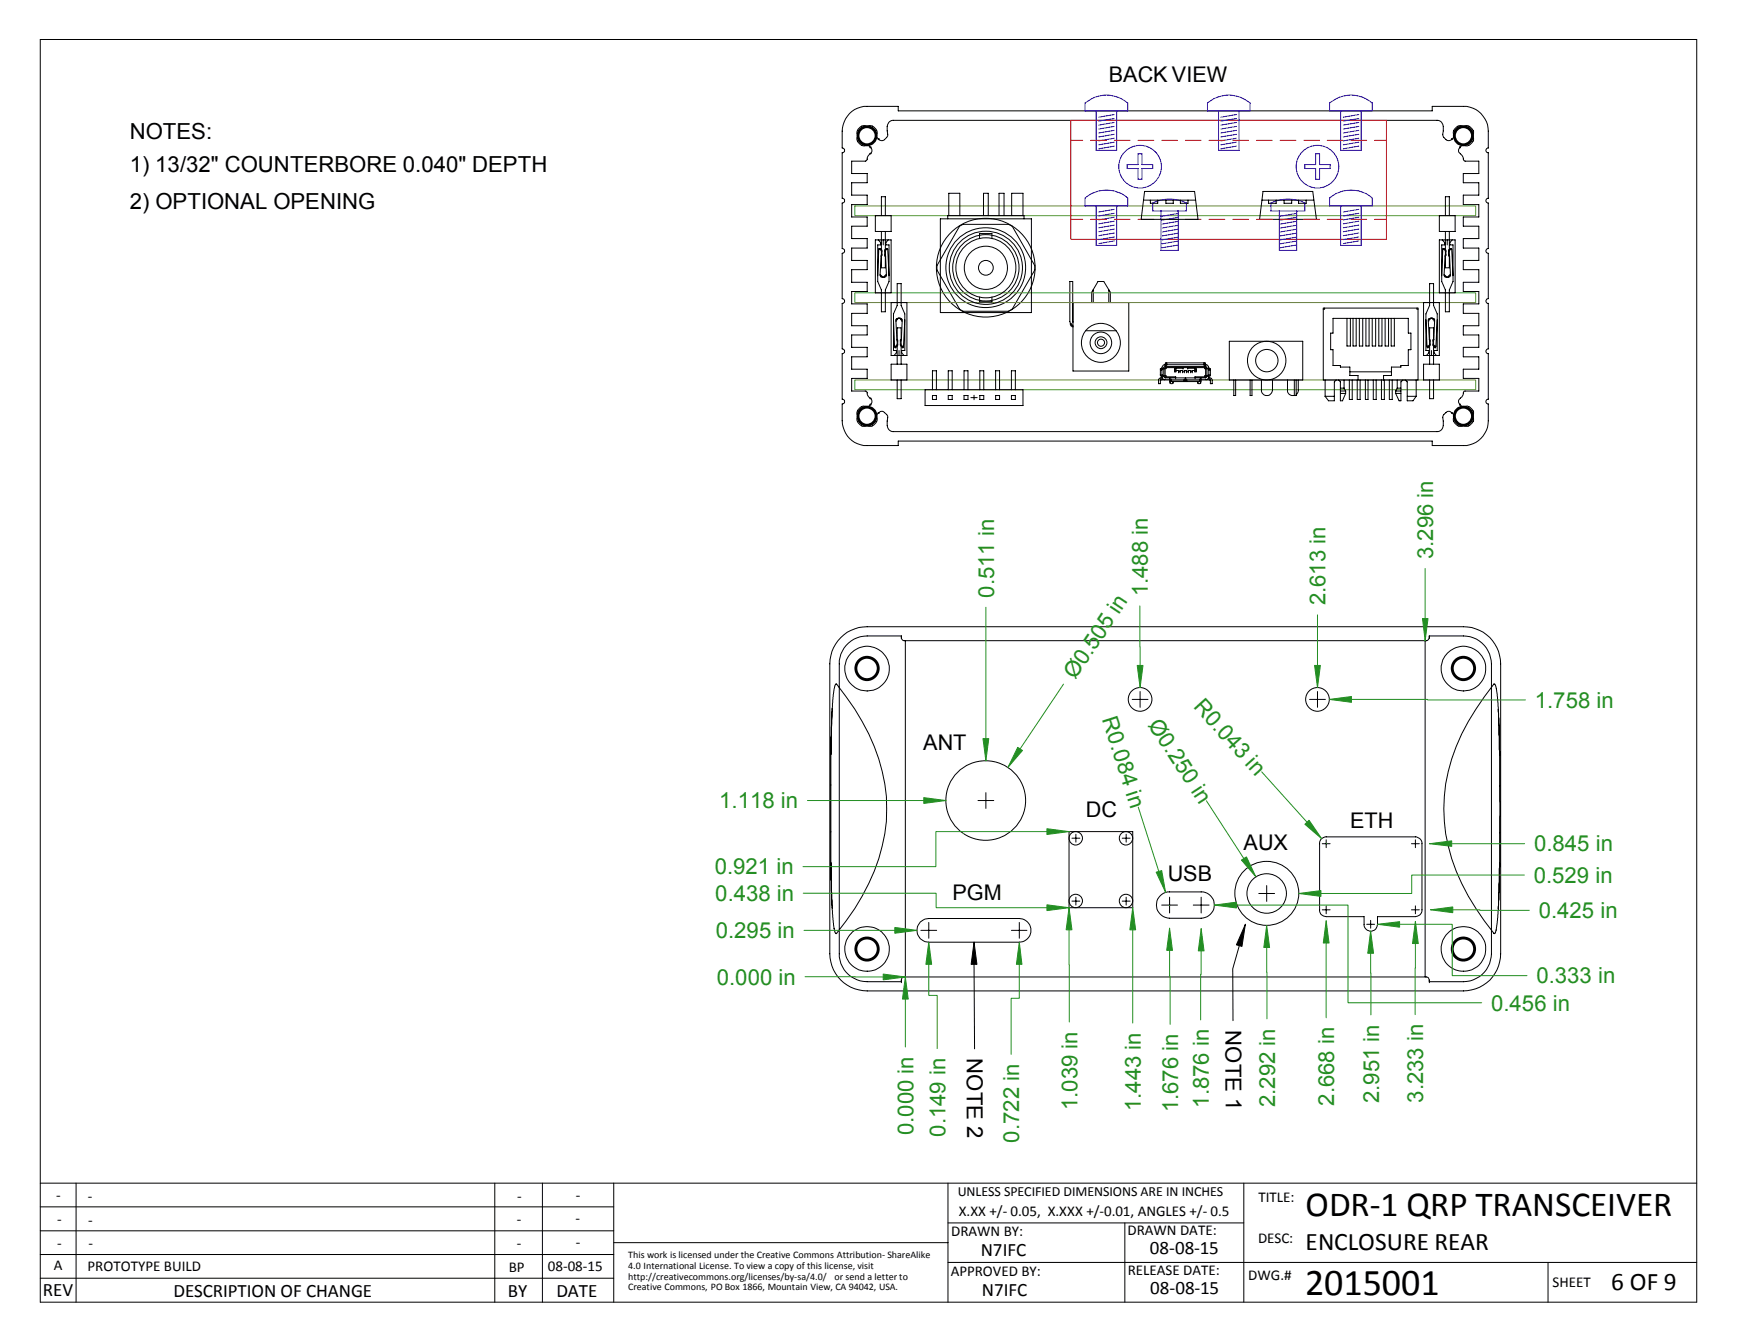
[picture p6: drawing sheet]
<svg xmlns="http://www.w3.org/2000/svg" width="279mm" height="216mm" viewBox="0 0 279 216" stroke-linecap="round" stroke-linejoin="round" font-family="sans-serif">
<g fill="none" stroke="#000" stroke-width=".16">
<path d="M6.5 6.3h266.4v203h-266.4zM136.7 18.2a3.9 3.9 0 0 1 2.8-1.1h5v.7h85.9v-.7h5a4 4 0 0 1 4 4v2.7a.38 .38 0 0 0-.4 .4 .38 .38 0 0 0 .4 .4v7.3a.38 .38 0 0 0-.4 .4 .38 .38 0 0 0 .4 .3v7.4a.38 .38 0 0 0-.4 .3 .38 .38 0 0 0 .4 .4v7.3a.38 .38 0 0 0-.4 .4 .38 .38 0 0 0 .4 .4v7.3a.38 .38 0 0 0-.4 .4 .38 .38 0 0 0 .4 .4v7.3a.38 .38 0 0 0-.4 .4 .38 .38 0 0 0 .4 .3v2.7a4 4 0 0 1-4 4h-5v-.7h-85.9v.7h-5a4 4 0 0 1-4-4v-2.7l.3-.2v-.3l-.3-.2v-7.3l.3-.3v-.3l-.3-.2v-7.3h.1l.2-.2v-.3l-.3-.3v-7.3l.3-.2v-.3l-.3-.2v-7.4l.3-.2v-.3l-.3-.2v-7.3l.3-.3v-.3l-.3-.2v-3.2a4.5 4.5 0 0 1 1.2-2.4zM140 24.7a1.49 1.49 0 0 0-.6 1.1l-.2 .1h-2.2v2h2.5v1.5h-2.5v2h2.5v1.5h-2.5v2h2.5v1.5h-2.5v2h2.5v1.5h-2.5v2h2.5v1.4h-2.5v2.1h2.5v1.5h-2.5v2h2.5v1.5h-2.5v2h2.5v1.4h-2.5v2h2.5v1.6h-2.5v2h2.5v1.4h-2.5v2.1h2.2a.5 .5 0 0 1 .3 .6l.5 .5M140 23.6h.1v.1M140 23.6v.1h.1M140.1 23.7l.2 .4-.2 .5M140.1 24.6l-.1 .1M140.8 34.7h2.5v2.5h-2.5zM140.8 38.6h2.5v8.5h-2.5zM141.3 22.3l-.4-.4a1.14 1.14 0 0 0-.2-1.3 1.14 1.14 0 0 0-1.3-.2 1.05 1.05 0 0 0-1.2 .2 1.05 1.05 0 0 0-.2 1.2 1.14 1.14 0 0 0 .2 1.3 1.14 1.14 0 0 0 1.3 .2l.5 .3M141.3 22.3h.1v.1M141.3 22.3v.1h.1"/>
<path d="M141.3 38.6l.3 .4v.4h-.4v5.9l.6 1.3v3.5h.6v-3.5l.6-1.3v-5.9h-.5v-.4l.4-.4M141.4 22.4l.3 .2a1.11 1.11 0 0 0 1-1.6v-.7a1.01 1.01 0 0 1 1-1h87.4a1 1 0 0 1 1.1 1v.7a1.13 1.13 0 0 0 .6 1.6h.3l.4-.2M141.5 40h.1M141.8 34.7v-3.1h.6v3.1M141.8 37.2v5.9h.6v-5.9M142.1 38.6v.8M142.7 40h.1M151.3 35.2h14.6v15h-14.6zM152.4 35.2v-.5h12.3v.5M152.6 34.7v-3.6h1.8v3.6M154.3 36.4l.6-.3h7.3l.6 .3 3.7 6.3v.7l-3.7 6.3-.6 .3h-7.3l-.6-.3-3.6-6.3v-.7zM157.6 38.3v-.8h2v.8"/>
<path d="M158.2 34.7v-3.6h.8v3.6M160.7 34.7v-3.6h.8v3.6M162.7 34.7v-3.6h1.8v3.6M183.9 32.2h8.4M184.1 30.8h8.1l.5 4.5h-9.1zM185 32.2v.5h1.2v-.5M187.5 32.2v.5h1.2v-.5M189.9 32.2v.5h1.2v-.5M203 32.2h8.3M203.2 30.8h8l.6 4.5h-9.2zM204 32.2v.5h1.3v-.5M206.5 32.2v.5h1.3v-.5"/>
<path d="M208.9 32.2v.5h1.2v-.5M231.5 34.7h2.6v2.5h-2.6zM231.5 38.6h2.6v8.5h-2.6zM232 38.6l.4 .4v.4h-.5v5.9l.6 1.3v3.5h.6v-3.5l.6-1.3v-5.9h-.5v-.4l.4-.4M232.2 40h.1M232.5 34.7v-3.1h.6v3.1M232.5 37.2v5.9h.6v-5.9M232.8 38.6v.8M233.4 40h.1M233.6 22.3l.3-.3v-.3a1.01 1.01 0 0 1 .2-1.1 1.01 1.01 0 0 1 1.1-.3l.3 .1a1.04 1.04 0 0 1 1.2 .2 1.04 1.04 0 0 1 .2 1.2 1.09 1.09 0 0 1-.2 1.2 1.09 1.09 0 0 1-1.2 .3h-.3l-.3 .3M233.6 22.3h-.1v.1M233.6 22.3v.1h-.1"/>
<path d="M234.8 23.7a.68 .68 0 0 0 .2 1.1l.3 .5a.57 .57 0 0 0 .4 .6h2.2v2h-2.5v1.5h2.5v2h-2.5v1.5h2.5v2h-2.5v1.5h2.5v2h-2.5v1.5h2.5v2h-2.5v1.4h2.5v2.1h-2.5v1.5h2.5v2h-2.5v1.5h2.5v2h-2.5v1.4h2.5v2h-2.5v1.6h2.5v2h-2.5v1.4h2.5v2.1h-2.2a.5 .5 0 0 0-.4 .6l-.1 .3a.75 .75 0 0 0-.4 1.2M234.9 23.6h-.1v.1M234.9 23.6v.1h-.1M141.4 40.1v-.1l.4 .1M141.4 40.1v-.1h.3v.2h.2v.9l-.2 .1M141.4 40.1l-.2 4.2M141.6 44.2v.3h.3v.1l.6-.1v-.3h.1M141.6 44.2v.1h.2v.2h.5v-.2h.3v-.1M141.7 41.2h.1M141.7 41.2l-.1 3M141.8 40.4h.1M141.8 40.9h.1"/>
<path d="M142.1 44.5v.1M142.3 40.9l.2 .3M142.5 41.2l.1 3M142.8 40.1v-.1h-.3v.2h-.2v.9l.2 .1M142.8 40.1l-.1-.1-.3 .1-.1 .3M142.8 40.1l.2 4.2M143.3 58.5h2.6v2.6h-2.6zM143.3 48.6h2.6v8.5h-2.6zM143.7 51.4l.2 4.2M143.8 57.1l.4-.4v-.4h-.5v-5.8l.6-1.4v-3.5h.6v3.5l.6 1.4v5.8h-.5v.4l.4 .4M143.9 55.6v.2M143.9 55.8h.1"/>
<path d="M144 55.8h.1M144.1 55.8h.1M144.1 51.6h.1v-.4h.3v-.1l.5 .1v.4h.1M144.1 51.6v-.2h.3v-.2h.5v.2h.2v.2M144.1 51.6l.2 3M144.3 54.6l.1 .1v.8h-.2v.3h-.3v-.2M144.3 54.6h.1M144.3 58.5v-5.8h.6v5.8M144.3 55.6h-.2v.2M144.3 55.3h.1M144.3 54.8h.1M144.6 51.1v.1"/>
<path d="M144.6 56.3v.8M144.8 55.3h.1v.3h.2v.2M145 54.6l-.2 .1v.8h.2v.3h.3v-.2M145 54.6l-.2 .2M145.1 55.8h.1M145.1 51.6l-.1 3M145.2 55.8h.1M145.3 55.8h.1M145.3 55.6v.2M145.5 51.4l-.2 4.2M157.6 47.8v.7h2v-.7M172.2 52v.2h.3v.2"/>
<path d="M172.2 52h.1v.4h.3M172.5 52.4h.1M172.6 51.7h.1M172.6 51.7v-6.4h-.5v6.4l.1 .3M172.6 52.4h.1M172.6 48.6h9v11h-9zM174.6 53.2h5M175.6 48.6v-1.6l1-1.7h.9l1.1 1.7v1.6M175.9 46.6v2M178.4 46.6v2M186.6 59.5h.3M186.7 59.3l-.1 .1"/>
<path d="M186.9 59.1h.1M186.9 59.3h.1M186.9 59.1v1.4M187 59.3l-.1 .1M187.4 58.6h.1M187.4 58.6l-.3 .2-.2 .3M187.4 58.6h6.6M187.5 58.6h.1M187.5 58.9l-.3 .2v1.4l.2 .2h6.6l.1-.2v-1.4l-.2-.2M187.5 58.4v-.1h6.3l.1 .1M187.5 58.9h6.4M187.5 58.6v.1"/>
<path d="M187.6 59.1v.2h-1v1.1h1v.2M187.7 58.6h.1M187.7 58.3v.3M187.7 58.4h-.2v.5M188.9 59.4h.1M188.9 59.6h.1M188.9 59.4h.2M188.9 59.6h.2M189.1 59.2v.6h-.2v-.6h1.4M189.1 59.6h.5M189.6 59.6h.1M189.6 59.8h.1"/>
<path d="M189.6 59.6v.2M189.6 59.8h.2M189.8 59.6h.1M189.8 59.8h.1M189.8 59.6v.2M189.8 59.6h.4M190.2 59.6h.1M190.2 59.8h.1M190.2 59.6v.2M190.2 59.8h.3M190.3 59.1h.1M190.3 59.2h.1"/>
<path d="M190.3 59.1v.1M190.5 59.6h.1M190.5 59.8h.1M190.5 59.6v.2M190.5 59.6h.3M190.8 59.6h.1M190.8 59.8h.1M190.8 59.8h.3M190.8 59.6v.2M191.1 59.1h.1M191.1 59.2h.1M191.1 59.2h1.3v.6h-.2v-.6"/>
<path d="M191.1 59.1v.1M191.1 59.6h.1M191.1 59.8h.1M191.1 59.6v.2M191.1 59.6h.4M191.5 59.6h.1M191.5 59.8h.1M191.5 59.8h.3M191.5 59.6v.2M191.8 59.6h.1M191.8 59.8h.1M191.8 59.6v.2"/>
<path d="M191.8 59.6h.4M192.2 59.4h.2M192.2 59.6h.2M192.4 59.4h.1M192.4 59.6h.1M193.7 58.6h.1M193.7 58.4h.2v.5M193.7 58.3v.3M193.8 59.1v.2h.9v1.1h-.9v.2M193.8 58.6h.1M193.8 58.6l.1 .1M193.9 58.6h.1"/>
<path d="M194 58.6h.1M194 58.6l.3 .2 .1 .3M194.4 59.3v.1M194.4 59.1h.1M194.4 59.3h.1M194.4 59.1v1.4M194.4 59.5h.3M194.6 59.3l.1 .1M197.7 54.9h11.8v6.2h-11.8zM212.9 49.5h15.2v11.6h-15.2zM213.1 49.5v.2h-.2M216.7 51.2v4.4h.5v-4.4"/>
<path d="M217.1 59.8h6.7M217.6 51.2v4.4h.5v-4.4M218.7 51.2v4.4h.5v-4.4M219.7 51.2v4.4h.5v-4.4M220.7 51.2v4.4h.6v-4.4M221.8 51.2v4.4h.5v-4.4M222.8 51.2v4.4h.6v-4.4M223.8 51.2v4.4h.5v-4.4M227.9 49.5v.2h.2M229 58.5h2.5v2.6h-2.5zM229 48.6h2.5v8.5h-2.5zM229.4 51.4l.1 4.2"/>
<path d="M229.4 57.1l.4-.4v-.4h-.4v-5.8l.6-1.4v-3.5h.6v3.5l.6 1.4v5.8h-.5v.4l.4 .4M229.5 55.6l.1 .2M229.6 55.8h.1M229.7 55.8h.1M229.7 51.6v-.2h.3v-.2h.5v.2h.3v.2M229.7 51.6h.1v-.4h.3v-.1l.6 .1v.4h.1M229.7 51.6l.2 3M229.9 54.6l.1 .1v.8h-.1v.3h-.4v-.2M229.9 54.6h.1M230 58.5v-5.8h.6v5.8M230 55.6h-.3v.2M230 55.3h.1"/>
<path d="M230 54.8h.1M230.3 51.1v.1M230.3 56.3v.8M230.5 55.3v.3h.3v.2M230.6 54.6l-.1 .1v.8h.2v.3h.3v-.2M230.6 54.6l-.1 .2M230.8 55.8h.1M230.8 51.6l-.2 3M230.9 55.8h.1M231 55.6l-.1 .2M231.2 51.4l-.2 4.2M232.1 40.1v-.1h.3v.2h.2v.9l-.1 .1"/>
<path d="M232.1 40.1v-.1l.4 .1M232.1 40.1l-.2 4.2M232.3 44.2v.1h.2v.2h.5v-.2h.3v-.1M232.3 44.2h.1v.3h.3v.1l.5-.1v-.3h.1M232.5 41.2h.1M232.5 41.2l-.2 3M232.5 40.4h.1M232.5 40.9h.1M232.8 44.5v.1M233 40.9l.2 .3M233.2 41.2l.1 3M233.5 40.1v-.1h-.2v.1h-.2v.3h-.1"/>
<path d="M233.5 40.1v-.1h-.3v.2h-.2v.9l.2 .1M233.5 40.1l.2 4.2M140 65.1l-.4 .3h-.2a1.04 1.04 0 0 0-1.2 .2 1.04 1.04 0 0 0-.2 1.2 1.09 1.09 0 0 0 .1 1.3 1.09 1.09 0 0 0 1.3 .3 1.09 1.09 0 0 0 1.2-.1 1.09 1.09 0 0 0 .4-1.2v-.4l.3-.3M140 64l.1 .1M140.1 64.1l.2 .3-.2 .6M140.1 65h-.1v.1M140.1 65v.1h-.1M141.4 66.3l.2-.1a1.1 1.1 0 0 1 1.1 1.5v.7a1.01 1.01 0 0 0 1 1h87.4a1 1 0 0 0 1.1-1v-.7a1.13 1.13 0 0 1 .6-1.5l.3-.1 .4 .2M141.4 66.3l-.1 .1M144.3 61.1v3h.6v-3M148.8 62.7h15.7v2.5h-15.7zM150 62.7v-3.1h.6v3.1"/>
<path d="M150 63.6h.6v.6h-.6zM152.5 62.7v-3.1h.7v3.1M152.5 63.6h.7v.6h-.7zM155.1 62.7v-3.1h.6v3.1M155.1 63.6h.6v.6h-.6zM156.2 63.9h1M156.7 63.5v.8M157.6 62.7v-3.1h.6v3.1M157.6 63.6h.6v.6h-.6zM160.1 62.7v-3.1h.7v3.1M160.1 63.6h.7v.6h-.7zM162.7 62.7v-3.1h.6v3.1"/>
<path d="M162.7 63.6h.6v.6h-.6zM186.6 60.2l.1 .2M186.7 60.7h.1M186.7 60.7l-.2 .1-.1 .2v.7h.2v-.7h1.6M186.7 61l-.1 .1M186.7 60.7h.2M186.9 60.4h.1M186.9 60.5h.1M186.9 60.5l.2 .4 .3 .1M186.9 60.2l.1 .2M186.9 60.7h.1M188.2 60.7v.6h5v-.6"/>
<path d="M188.2 61h.2v.3M188.2 61.1h5M188.2 61.2h.2M188.2 61.3h.1M188.2 61.5h.1M188.2 61.5l.1 .2h.3l.1-.2M188.2 61.3v.2M188.7 61.3h.1M188.7 61.5h.1M188.7 61.3v.2M189.1 60.6h.1M189.1 60.7h.1"/>
<path d="M189.1 60.6h-1.7v-1.5h6.5v1.5h-1.7M189.1 60.6v.1M190.5 61.3v-.3h.4v.3M190.5 61.2h.4M190.7 60.7v.6M192.2 60.6h.1M192.2 60.7h.1M192.2 60.6v.1M192.7 61.3h.1M192.7 61.5h.1M192.7 61.5l.1 .2h.2l.1-.2M192.7 61.3v.2"/>
<path d="M193 61.2h.2M193.1 61.3h.1M193.1 61.5h.1M193.1 61.3v.2M193.2 61h-.2v.3M194.4 60.7h.1M194.4 60.7h.2M194.4 60.4h.1M194.4 60.5h.1M194.4 60.5l-.1 .4-.3 .1M194.4 60.2v.2M194.6 60.7h.1"/>
<path d="M194.6 60.7l.3 .1 .1 .2v.7h-.3v-.7h-1.5M194.6 61l.1 .1M194.7 60.2l-.1 .2M198.5 61.1v2.5h.3v-2.5M201.1 61.1v2.5h.3v-2.5M202.9 61.1v1.6a.89 .89 0 0 0 .9 .9 .89 .89 0 0 0 .9-.9v-1.6M207.1 61.1v1.6a.86 .86 0 0 0 1.1 .9M208.2 61.1v2.5M208.5 61.1v2.5h-.3M208.8 61.1v1.8l-.3 .5M213.1 61.1v2.6M213.1 63.7h1.5"/>
<path d="M214.9 61.1l-.3 .3v3h-.9l-.6-.7M215.3 61.1l.3 .3v3h.3l.6-1.2M215.6 62.9h.9M215.6 62.4h.6M215.6 63.2h.9M216.2 62.4l.3 .5M216.2 61.1v1.3M216.5 62.9v.3M217 61.1v3.1h.5v-3.1M218.3 61.1v3.1h.5v-3.1M218.4 61.1v-.7h-1.3v-1.4h-1.5v-.2h-1.2v-2.6h-.4v-2.6h.4v-2.4h12.1v2.4h.4v2.6h-.4v2.6h-1.2v.2h-1.5v1.4h-1.3v.7M219.6 61.1v3.1h.4v-3.1"/>
<path d="M220.9 61.1v3.1h.5v-3.1M222.2 61.1v3.1h.5v-3.1M223.5 61.1v3.1h.4v-3.1M224.5 62.9h.8M224.5 63.2h.8M224.5 62.9v.3M224.7 62.4h.6M224.7 62.4l-.2 .5M224.7 61.1v1.3M225.7 61.1l-.4 .3v3h-.3l-.5-1.2M226 61.1l.4 .3v3h.9l.5-.7M226.4 63.7h1.4"/>
<path d="M227.8 61.1v2.6M230 61.1v3h.6v-3M233.5 66.3l.1 .1M234.8 65v.1h.1M234.8 65h.1v.1M234.9 65.1l.3 .3h.3a1.01 1.01 0 0 1 1.2 .3 1.01 1.01 0 0 1 .2 1.1 1.1 1.1 0 0 1-.1 1.3 1.1 1.1 0 0 1-1.2 .4l-.1-.1a1.12 1.12 0 0 1-1.2-.1 1.12 1.12 0 0 1-.5-1.1l.1-.4-.3-.4M133.9 114l.2-2.7a1.95 1.95 0 0 1 .4-1.4 34.6 34.6 0 0 1 7.8 16.1 27 27 0 0 1-3.6 18.1 45.1 45.1 0 0 1-4.2 6 1.47 1.47 0 0 1-.4-1.1l-.2-3M133.9 114l-.3 7.3M135.3 102.5a5.9 5.9 0 0 1 4.2-1.7h95.9a5.9 5.9 0 0 1 6 5.9v46.6a5.9 5.9 0 0 1-6 6h-95.9a6 6 0 0 1-6-6v-46.6a5.9 5.9 0 0 1 1.8-4.2zM145 102.2h.1M145 102.5h.1M145 102.2h-5.5a4.5 4.5 0 0 0-4.5 4.5v46.6a4.5 4.5 0 0 0 4.5 4.5h5.5"/>
<path d="M145 102.5l.1 .3 .3 .2h84.1l.3-.2 .1-.3M145 102.2v.3M145.6 103v54.1M182.1 112.4h2.6M183.4 111.2v2.5M210.7 112.4h2.5M211.9 111.2v2.5M229.2 103v54.1M229.9 102.2h.1M229.9 102.5h.1M229.9 102.2h5.5a4.5 4.5 0 0 1 4.5 4.5v46.6a4.5 4.5 0 0 1-4.5 4.5h-5.5M229.9 102.2v.3"/>
<path d="M241 114l-.2-2.4-.2-1.2-.2-.5a36.7 36.7 0 0 0-7.4 14.1 26.7 26.7 0 0 0 3.2 20.1 45.1 45.1 0 0 0 4.1 6h.1a2.52 2.52 0 0 0 .4-1.6l.2-2.4M241 114l.2 7.4M133.6 138.7l.3 7.3M133.6 121.3v17.4M157.3 128.7h2.6M158.6 127.4v2.6M172 133.7h10.2v12.2h-10.2zM172.4 134.7h1.3M173.1 134.1v1.3M180.5 134.7h1.3M181.1 134.1v1.3M212.7 135.6h1.3"/>
<path d="M213.3 135v1.3M227 135.6h1.3M227.7 135v1.3M241.2 138.8l-.2 7.3M241.2 121.4v17.4M145 157.6h.1M145 157.8h.1M145 157.6l.1-.4 .3-.1h84.1l.3 .1 .1 .4M145 157.6v.2M148 148.2l.8-.5h.6h14.6a1.91 1.91 0 0 1 1.8 1.9 1.91 1.91 0 0 1-1.8 1.9h-14.6a1.92 1.92 0 0 1-1.8-1.2 1.92 1.92 0 0 1 .4-2.1zM148.1 149.6h2.6M149.4 148.3v2.5"/>
<path d="M162.7 149.6h2.5M164 148.3v2.5M172.4 144.9h1.3M173.1 144.2v1.3M180.5 144.9h1.3M181.1 144.2v1.3M186.6 144l.6-.4 .6-.2h5.4a2.12 2.12 0 0 1 2.1 2.1 2.12 2.12 0 0 1-2.1 2.1h-5.1a2.12 2.12 0 0 1-1.9-1.3 2.12 2.12 0 0 1 .4-2.3zM186.9 145.5h2.5M188.1 144.2v2.6M191.9 145.5h2.6M193.2 144.2v2.6M202.5 143.6h2.5"/>
<path d="M203.8 142.4v2.5M212.7 146.3h1.3M213.3 147.4a1.08 1.08 0 0 1-1-1.1v-10.7a1.01 1.01 0 0 1 1-1.1h14.4a1.08 1.08 0 0 1 1 1.1v10.7a1.08 1.08 0 0 1-1 1.1M213.3 145.6v1.3M227 146.3h1.3M227.7 145.6v1.3M229.9 157.6h.1M229.9 157.8h.1M229.9 157.6v.2M6.5 197.9h92.2M6.5 194h92.2M6.5 190.2h266.4"/>
<path d="M12.2 190.2v19.1M79.6 190.2v19.1M87.2 190.2v19.1M98.7 190.2v19.1M98.7 199.8h53.8M152.5 196.6h47.6M152.5 190.2v19.1M180.9 196.6v12.7M200.1 190.2v19.1M6.5 205.5h92.2M6.5 201.7h92.2M152.5 202.9h120.4"/>
<path d="M249 202.9v6.4"/>
<circle cx="158.6" cy="43" r="6.4"/>
<circle cx="158.6" cy="43" r="7.9"/>
<circle cx="158.6" cy="43" r="3.5"/>
<circle cx="158.6" cy="43.1" r="1.19"/>
<circle cx="158.6" cy="43" r="5.3"/>
<circle cx="158.6" cy="43" r="5.9"/>
<circle cx="158.6" cy="43" r="4.8"/>
<circle cx="177.1" cy="55.1" r="1.74"/>
<circle cx="177.1" cy="55.1" r="3.1"/>
<circle cx="177.1" cy="55.1" r=".57"/>
<circle cx="177.1" cy="55.1" r=".95"/>
<circle cx="203.7" cy="58" r="3.1"/>
<circle cx="203.8" cy="58" r="1.8"/>
<circle cx="139.5" cy="107.5" r="3.6"/>
<circle cx="183.4" cy="112.4" r="1.9"/>
<circle cx="211.9" cy="112.4" r="1.9"/>
<circle cx="235.4" cy="107.5" r="3.6"/>
<circle cx="158.6" cy="128.7" r="6.4"/>
<circle cx="173" cy="134.8" r="1.08"/>
<circle cx="181.1" cy="134.8" r="1.08"/>
<circle cx="139.5" cy="152.6" r="3.6"/>
<circle cx="173" cy="144.8" r="1.08"/>
<circle cx="181.1" cy="144.8" r="1.08"/>
<circle cx="203.7" cy="143.6" r="3.2"/>
<circle cx="203.8" cy="143.6" r="5.1"/>
<circle cx="235.4" cy="152.6" r="3.6"/>
</g>
<g fill="none" stroke="#000" stroke-width=".47">
<circle cx="139.5" cy="21.8" r="1.46"/>
<circle cx="235.4" cy="21.8" r="1.46"/>
<circle cx="139.5" cy="66.9" r="1.46"/>
<circle cx="235.4" cy="66.9" r="1.46"/>
<circle cx="139.5" cy="107.5" r="1.8"/>
<circle cx="235.4" cy="107.5" r="1.8"/>
<circle cx="139.5" cy="152.6" r="1.79"/>
<circle cx="235.4" cy="152.6" r="1.79"/>
</g>
<path d="M137.5 33.1h99.9v1.6h-99.9zM137.5 47.1h99.9v1.5h-99.9zM137.5 61.1h99.9v1.6h-99.9z" fill="none" stroke="#6b8e23" stroke-width=".16"/>
<g fill="none" stroke="#f00" stroke-width=".16">
<path d="M172.3 19.3h50.7v19.2h-50.7zM172.3 22.6h1.9M172.3 35.3h1.9M175.4 22.6h2.6M175.4 35.3h2.6M179.2 22.6h2.6M179.2 35.3h2.6M183 22.6h2.6M183 35.3h2.6M186.9 22.6h2.5M186.9 35.3h2.5M190.7 22.6h2.5"/>
<path d="M190.7 35.3h2.5M194.5 22.6h2.5M194.5 35.3h2.5M198.3 22.6h2.5M198.3 35.3h2.5M202.1 22.6h2.5M202.1 35.3h2.5M205.9 22.6h2.5M205.9 35.3h2.5M209.7 22.6h2.6M209.7 35.3h2.6M213.5 22.6h2.5"/>
<path d="M213.5 35.3h2.5M217.3 22.6h2.5M217.3 35.3h2.5M221.1 22.6h1.9M221.1 35.3h1.9"/>
</g>
<g fill="none" stroke="#00f" stroke-width=".16">
<path d="M174.5 16.6a5.3 5.3 0 0 1 6.9 0v1.2h-6.9zM176.3 17.8v6.4h3.3v-6.4M179.2 19.7l-2.5 .4M179.2 18.4l-2.5 .4M179.2 19l-2.5 .5M194.2 16.6a5.3 5.3 0 0 1 6.9 0v1.2h-6.9zM196 17.8v6.4h3.3v-6.4M198.9 19.7l-2.5 .4M198.9 18.4l-2.5 .4M198.9 19l-2.5 .5M213.9 16.6a5.3 5.3 0 0 1 6.8 0v1.2h-6.8zM215.6 17.8v6.4h3.3v-6.4"/>
<path d="M218.6 19.7l-2.5 .4M218.6 18.4l-2.5 .4M218.6 19l-2.5 .5M174.5 31.8a5.3 5.3 0 0 1 6.9 0v1.3h-6.9zM176.3 33.1v6.4h3.3v-6.4M179.2 23.5l-2.5 .4M179.2 22.2l-2.5 .4M179.2 21l-2.5 .4M179.2 20.3l-2.5 .4M179.2 21.6l-2.5 .4M179.2 22.9l-2.5 .4M179.2 38.7l-2.5 .5"/>
<path d="M179.2 37.5l-2.5 .4M179.2 36.2l-2.5 .4M179.2 34.9l-2.5 .4M179.2 33.7l-2.5 .4M179.2 34.3l-2.5 .4M179.2 35.6l-2.5 .4M179.2 36.8l-2.5 .5M179.2 38.1l-2.5 .4M181.3 26.5h1.7v-1.8h.7v1.8h1.7v.6h-1.7v1.7h-.7v-1.7h-1.7zM185.4 32.6a6.1 6.1 0 0 1 5.4 0v1.3h-5.4zM186.7 33.9v6.4h2.8v-6.4M189.4 39.4l-2.5 .4"/>
<path d="M189.4 38.1l-2.5 .5M189.4 36.9l-2.5 .4M189.4 35.6l-2.5 .4M189.4 34.3l-2.5 .5M189.4 35l-2.5 .4M189.4 36.2l-2.5 .5M189.4 37.5l-2.5 .4M189.4 38.8l-2.5 .4M198.9 23.5l-2.5 .4M198.9 22.2l-2.5 .4M198.9 21l-2.5 .4M198.9 20.3l-2.5 .4"/>
<path d="M198.9 21.6l-2.5 .4M198.9 22.9l-2.5 .4M204.4 32.6a6.2 6.2 0 0 1 5.5 0v1.3h-5.5zM205.8 33.9v6.4h2.8v-6.4M208.4 39.4l-2.5 .4M208.4 38.1l-2.5 .5M208.4 36.9l-2.5 .4M208.4 35.6l-2.5 .4M208.4 34.3l-2.5 .5M208.4 35l-2.5 .4M208.4 36.2l-2.5 .5M208.4 37.5l-2.5 .4"/>
<path d="M208.4 38.8l-2.5 .4M211.6 24.7h.7v1.8h1.7v.6h-1.7v1.7h-.7v-1.7h-1.7v-.6h1.7zM213.9 31.8a5.3 5.3 0 0 1 6.8 0v1.3h-6.8zM215.6 33.1v6.4h3.3v-6.4M218.6 23.5l-2.5 .4M218.6 22.2l-2.5 .4M218.6 21l-2.5 .4M218.6 20.3l-2.5 .4M218.6 21.6l-2.5 .4M218.6 22.9l-2.5 .4M218.6 38.7l-2.5 .5M218.6 37.5l-2.5 .4"/>
<path d="M218.6 36.2l-2.5 .4M218.6 34.9l-2.5 .4M218.6 33.7l-2.5 .4M218.6 34.3l-2.5 .4M218.6 35.6l-2.5 .4M218.6 36.8l-2.5 .5M218.6 38.1l-2.5 .4"/>
<circle cx="183.4" cy="26.8" r="3.4"/>
<circle cx="211.9" cy="26.8" r="3.4"/>
</g>
<path d="M129.5 157l12.6 .1" fill="none" stroke="#238e23" stroke-width=".16"/>
<path d="M142.1 156.6l3.5 .5h-3.5h3.5l-3.5 .4z" fill-rule="evenodd" fill="#238e23"/>
<path d="M142.1 156.6l3.5 .5-3.5 .4zM145.6 160.6v7.7" fill="none" stroke="#238e23" stroke-width=".16"/>
<path d="M145.6 157.1l.5 3.5h-.9l.4-3.5v3.5z" fill-rule="evenodd" fill="#238e23"/>
<path d="M145.6 157.1l.5 3.5h-.9zM172 149.5v14.8" fill="none" stroke="#238e23" stroke-width=".16"/>
<path d="M172 145.9l.4 3.6h-.9l.5-3.6v3.6z" fill-rule="evenodd" fill="#238e23"/>
<path d="M172 145.9l.4 3.6h-.9zM182.2 149.5v15" fill="none" stroke="#238e23" stroke-width=".16"/>
<path d="M182.2 145.9l.5 3.6h-1l.5-3.6v3.6z" fill-rule="evenodd" fill="#238e23"/>
<path d="M182.2 145.9l.5 3.6h-1zM188.1 152.8l.1 11.9" fill="none" stroke="#238e23" stroke-width=".16"/>
<path d="M188.1 149.2l.5 3.6h-.9l.4-3.6v3.6z" fill-rule="evenodd" fill="#238e23"/>
<path d="M188.1 149.2l.5 3.6h-.9zM193.2 152.9l-.1 11.1" fill="none" stroke="#238e23" stroke-width=".16"/>
<path d="M193.2 149.3l.5 3.6h-1l.5-3.6v3.6z" fill-rule="evenodd" fill="#238e23"/>
<path d="M193.2 149.3l.5 3.6h-1zM203.8 152.3v11.5" fill="none" stroke="#238e23" stroke-width=".16"/>
<path d="M203.8 148.8l.4 3.5h-.9l.5-3.5v3.5z" fill-rule="evenodd" fill="#238e23"/>
<path d="M203.8 148.8l.4 3.5h-.9zM213.3 151.6v12" fill="none" stroke="#238e23" stroke-width=".16"/>
<path d="M213.3 148l.5 3.6h-.9l.4-3.6v3.6z" fill-rule="evenodd" fill="#238e23"/>
<path d="M213.3 148l.5 3.6h-.9zM227.7 151.7l-.1 11.4" fill="none" stroke="#238e23" stroke-width=".16"/>
<path d="M227.7 148.1l.4 3.6h-.9l.5-3.6v3.6z" fill-rule="evenodd" fill="#238e23"/>
<path d="M227.7 148.1l.4 3.6h-.9zM233.7 146.3h12.3" fill="none" stroke="#238e23" stroke-width=".16"/>
<path d="M230.1 146.3l3.6-.5v.9l-3.6-.4h3.6z" fill-rule="evenodd" fill="#238e23"/>
<path d="M233.5 135.6h11.7M230.1 146.3l3.6-.5v.9z" fill="none" stroke="#238e23" stroke-width=".16"/>
<path d="M230 135.6l3.5-.4v.9l-3.5-.5h3.5z" fill-rule="evenodd" fill="#238e23"/>
<path d="M230 135.6l3.5-.4v.9zM245.2 140.7h-18.1v2.9h-14.6" fill="none" stroke="#238e23" stroke-width=".16"/>
<path d="M208.9 143.6l3.6-.4v.9l-3.6-.5h3.6z" fill-rule="evenodd" fill="#238e23"/>
<path d="M129.9 128.7h18.7M208.9 143.6l3.6-.4v.9z" fill="none" stroke="#238e23" stroke-width=".16"/>
<path d="M148.6 128.2l3.5 .5h-3.5h3.5l-3.5 .5z" fill-rule="evenodd" fill="#238e23"/>
<path d="M148.6 128.2l3.5 .5-3.5 .5zM129.2 143.6h21.4v2.3h17.8" fill="none" stroke="#238e23" stroke-width=".16"/>
<path d="M168.4 145.5l3.6 .4h-3.6h3.6l-3.6 .5z" fill-rule="evenodd" fill="#238e23"/>
<path d="M168.4 133.7h-17.9v5.6h-21.3M168.4 145.5l3.6 .4-3.6 .5z" fill="none" stroke="#238e23" stroke-width=".16"/>
<path d="M168.4 133.2l3.6 .5h-3.6h3.6l-3.6 .5z" fill-rule="evenodd" fill="#238e23"/>
<path d="M217.4 112.4l28 .1M168.4 133.2l3.6 .5-3.6 .5z" fill="none" stroke="#238e23" stroke-width=".16"/>
<path d="M213.8 112.4l3.6-.4v.9l-3.6-.5h3.6z" fill-rule="evenodd" fill="#238e23"/>
<path d="M211.9 98.8v8.2M213.8 112.4l3.6-.4v.9z" fill="none" stroke="#238e23" stroke-width=".16"/>
<path d="M211.5 107h.9l-.5 3.5v-3.5v3.5z" fill-rule="evenodd" fill="#238e23"/>
<path d="M183.3 97.4l.1 9.6M211.5 107h.9l-.5 3.5z" fill="none" stroke="#238e23" stroke-width=".16"/>
<path d="M182.9 107h1l-.5 3.5v-3.5v3.5z" fill-rule="evenodd" fill="#238e23"/>
<path d="M229.2 91.4v8M182.9 107h1l-.5 3.5z" fill="none" stroke="#238e23" stroke-width=".16"/>
<path d="M228.8 99.4h.9l-.5 3.6v-3.6v3.6z" fill-rule="evenodd" fill="#238e23"/>
<path d="M228.8 99.4h.9l-.5 3.6zM149.4 155v5h1.3v8.6" fill="none" stroke="#238e23" stroke-width=".16"/>
<path d="M213.3 147.4h6.1v1.2a1.08 1.08 0 0 0 1.1 1.1 1.08 1.08 0 0 0 1.1-1.1v-1.2h6.1M219.8 148.6h1.3M220.5 148v1.2" fill="none" stroke="#000" stroke-width=".16"/>
<path d="M149.4 151.5l.5 3.5h-1l.5-3.5v3.5z" fill-rule="evenodd" fill="#238e23"/>
<path d="M149.4 151.5l.5 3.5h-1zM164 155v5.5h-1.4v9" fill="none" stroke="#238e23" stroke-width=".16"/>
<path d="M164 151.5l.4 3.5h-.9l.5-3.5v3.5z" fill-rule="evenodd" fill="#238e23"/>
<path d="M158.6 97.6v21.1M164 151.5l.4 3.5h-.9z" fill="none" stroke="#238e23" stroke-width=".16"/>
<path d="M158.1 118.7h.9l-.4 3.6v-3.6v3.6z" fill-rule="evenodd" fill="#238e23"/>
<path d="M158.1 118.7h.9l-.4 3.6zM220.5 153.2v10" fill="none" stroke="#238e23" stroke-width=".16"/>
<path d="M220.5 149.7l.4 3.5h-.9l.5-3.5v3.5z" fill-rule="evenodd" fill="#238e23"/>
<path d="M220.5 149.7l.4 3.5h-.9zM225.1 148.6h8.5v8.2h12" fill="none" stroke="#238e23" stroke-width=".16"/>
<path d="M221.6 148.6l3.5-.4v.9l-3.5-.5h3.5z" fill-rule="evenodd" fill="#238e23"/>
<path d="M198.9 145.5h17.9v15.7h21.5M221.6 148.6l3.5-.4v.9z" fill="none" stroke="#238e23" stroke-width=".16"/>
<path d="M195.3 145.5l3.6-.5v1l-3.6-.5h3.6z" fill-rule="evenodd" fill="#238e23"/>
<path d="M129.3 149.6h14.6M195.3 145.5l3.6-.5v1z" fill="none" stroke="#238e23" stroke-width=".16"/>
<path d="M143.9 149.1l3.6 .5h-3.6h3.6l-3.6 .4z" fill-rule="evenodd" fill="#238e23"/>
<path d="M143.9 149.1l3.6 .5-3.6 .4z" fill="none" stroke="#238e23" stroke-width=".16"/>
<path d="M156.7 151.5l.4 3.5h-.9zM156.7 155l.1 13.6M199.3 152l-1 3.7v8.4M200.3 148.6l-.5 3.5-.9-.2z" fill="none" stroke="#000" stroke-width=".16"/>
<g fill="#000">
<path d="M156.7 151.5l.4 3.5h-.9l.5-3.5v3.5z" fill-rule="evenodd"/>
<path d="M200.3 148.6l-.5 3.5-.9-.2 1.4-3.3-1 3.4z" fill-rule="evenodd"/>
</g>
<path d="M171.1 110l-7 10.4" fill="none" stroke="#238e23" stroke-width=".16"/>
<path d="M163.7 120.1l.8 .5-2.4 2.8 2-3-2 3z" fill-rule="evenodd" fill="#238e23"/>
<path d="M163.7 120.1l.8 .5-2.4 2.8z" fill="none" stroke="#238e23" stroke-width=".16"/>
<path d="M194.1 128.7l6 9.3" fill="none" stroke="#238e23" stroke-width=".16"/>
<path d="M199.7 138.3l.8-.5 1.5 3.2-1.9-3 1.9 3z" fill-rule="evenodd" fill="#238e23"/>
<path d="M199.7 138.3l.8-.5 1.5 3.2z" fill="none" stroke="#238e23" stroke-width=".16"/>
<path d="M183.1 129.8l3.3 10.3" fill="none" stroke="#238e23" stroke-width=".16"/>
<path d="M186 140.2l.9-.2 .6 3.5-1.1-3.4 1.1 3.4z" fill-rule="evenodd" fill="#238e23"/>
<path d="M186 140.2l.9-.2 .6 3.5z" fill="none" stroke="#238e23" stroke-width=".16"/>
<path d="M202.9 124.1l7.3 8.1" fill="none" stroke="#238e23" stroke-width=".16"/>
<path d="M209.9 132.5l.7-.6 2 2.9-2.4-2.6 2.4 2.6z" fill-rule="evenodd" fill="#238e23"/>
<path d="M209.9 132.5l.7-.6 2 2.9z" fill="none" stroke="#238e23" stroke-width=".16"/>
<text font-size="6.1" x="209.9" y="208.1">2015001</text>
<text font-size="5.7" x="210" y="195.5">ODR-1 QRP TRANSCEIVER</text>
<g font-size="4.1">
<text x="210" y="200.9">ENCLOSURE REAR</text>
<text x="259.2" y="207.4">6 OF 9</text>
</g>
<g font-size="3.6">
<text x="20.9" y="22.3">NOTES:</text>
<text x="20.9" y="27.6">1) 13/32&quot; COUNTERBORE 0.040&quot; DEPTH</text>
<text x="20.9" y="33.6">2) OPTIONAL OPENING</text>
<text x="197.1" y="165.6" transform="rotate(90 197.1 165.6)">NOTE 1</text>
<text x="155.5" y="170.1" transform="rotate(90 155.5 170.1)">NOTE 2</text>
</g>
<g font-size="3.6" fill="#238e23">
<text x="230.5" y="89.9" transform="rotate(-90 230.5 89.9)">3.296 in</text>
<text x="184.7" y="95.9" transform="rotate(-90 184.7 95.9)">1.488 in</text>
<text x="159.9" y="96.1" transform="rotate(-90 159.9 96.1)">0.511 in</text>
<text x="213.2" y="97.3" transform="rotate(-90 213.2 97.3)">2.613 in</text>
<text x="172.9" y="109.4" transform="rotate(-56 172.9 109.4)">Ø0.505 in</text>
<text x="191.9" y="113.6" transform="rotate(48 191.9 113.6)">R0.043 in</text>
<text x="246.9" y="113.7">1.758 in</text>
<text x="177.2" y="115.6" transform="rotate(72 177.2 115.6)">R0.084 in</text>
<text x="184.6" y="116.5" transform="rotate(57 184.6 116.5)">Ø0.250 in</text>
<text x="115.7" y="129.9">1.118 in</text>
<text x="246.8" y="136.9">0.845 in</text>
<text x="115" y="140.5">0.921 in</text>
<text x="246.7" y="141.9">0.529 in</text>
<text x="115.1" y="144.8">0.438 in</text>
<text x="247.5" y="147.6">0.425 in</text>
<text x="115.1" y="150.8">0.295 in</text>
<text x="115.3" y="158.3">0.000 in</text>
<text x="247.1" y="158.1">0.333 in</text>
<text x="239.9" y="162.5">0.456 in</text>
<text x="173.3" y="178.5" transform="rotate(-90 173.3 178.5)">1.039 in</text>
<text x="183.5" y="178.6" transform="rotate(-90 183.5 178.6)">1.443 in</text>
<text x="189.5" y="178.8" transform="rotate(-90 189.5 178.8)">1.676 in</text>
<text x="194.4" y="178.1" transform="rotate(-90 194.4 178.1)">1.876 in</text>
<text x="205.1" y="178" transform="rotate(-90 205.1 178)">2.292 in</text>
<text x="214.6" y="177.8" transform="rotate(-90 214.6 177.8)">2.668 in</text>
<text x="221.8" y="177.3" transform="rotate(-90 221.8 177.3)">2.951 in</text>
<text x="228.9" y="177.2" transform="rotate(-90 228.9 177.2)">3.233 in</text>
<text x="146.9" y="182.5" transform="rotate(-90 146.9 182.5)">0.000 in</text>
<text x="152.1" y="182.7" transform="rotate(-90 152.1 182.7)">0.149 in</text>
<text x="164" y="183.7" transform="rotate(-90 164 183.7)">0.722 in</text>
</g>
<g font-size="3.5">
<text x="178.4" y="13.2">BACK VIEW</text>
<text x="148.5" y="120.6">ANT</text>
<text x="174.7" y="131.4">DC</text>
<text x="200" y="136.7">AUX</text>
<text x="217.2" y="133.1">ETH</text>
<text x="187.8" y="141.6">USB</text>
<text x="153.2" y="144.7">PGM</text>
</g>
<g font-size="3">
<text x="157.8" y="201.9">N7IFC</text>
<text x="185" y="201.6">08-08-15</text>
<text x="6.9" y="208.4">REV</text>
<text x="27.9" y="208.5">DESCRIPTION OF CHANGE</text>
<text x="81.7" y="208.4">BY</text>
<text x="89.5" y="208.4">DATE</text>
<text x="157.9" y="208.3">N7IFC</text>
<text x="185" y="208">08-08-15</text>
</g>
<g font-size="2.4">
<text x="9" y="192.9">-</text>
<text x="9.2" y="196.8">-</text>
<text x="14.1" y="193">-</text>
<text x="14.2" y="196.9">-</text>
<text x="83.1" y="196.8">-</text>
<text x="83.2" y="193">-</text>
<text x="92.6" y="196.6">-</text>
<text x="92.6" y="192.9">-</text>
<text x="154.2" y="195.5">X.XX +/- 0.05, X.XXX +/-0.01, ANGLES +/- 0.5</text>
<text x="202.4" y="193.2">TITLE:</text>
<text x="9.2" y="200.6">-</text>
<text x="14.2" y="200.7">-</text>
<text x="83.1" y="200.7">-</text>
<text x="92.6" y="200.5">-</text>
<text x="153" y="198.8">DRAWN BY:</text>
<text x="181.4" y="198.6">DRAWN DATE:</text>
<text x="202.4" y="199.8">DESC:</text>
<text x="8.6" y="204.2">A</text>
<text x="14.1" y="204.3">PROTOTYPE BUILD</text>
<text x="81.8" y="204.5">BP</text>
<text x="88.1" y="204.3">08-08-15</text>
<text x="153" y="205.1">APPROVED BY:</text>
<text x="181.4" y="204.9">RELEASE DATE:</text>
<text x="200.8" y="205.7">DWG.#</text>
<text x="249.7" y="206.9">SHEET</text>
</g>
<text font-size="2.2" x="154.1" y="192.3">UNLESS SPECIFIED DIMENSIONS ARE IN INCHES</text>
<g font-size="1.6">
<text x="101" y="202.3">This work is licensed under the Creative Commons Attribution- ShareAlike</text>
<text x="101" y="204">4.0 International License. To view a copy of this license, visit</text>
<text x="101" y="205.7">http://creativecommons.org/licenses/by-sa/4.0/</text>
<text x="101" y="207.4">Creative Commons, PO Box 1866, Mountain View, CA 94042, USA.</text>
<text x="134.2" y="205.7">or send a letter to</text>
</g>
</svg>
